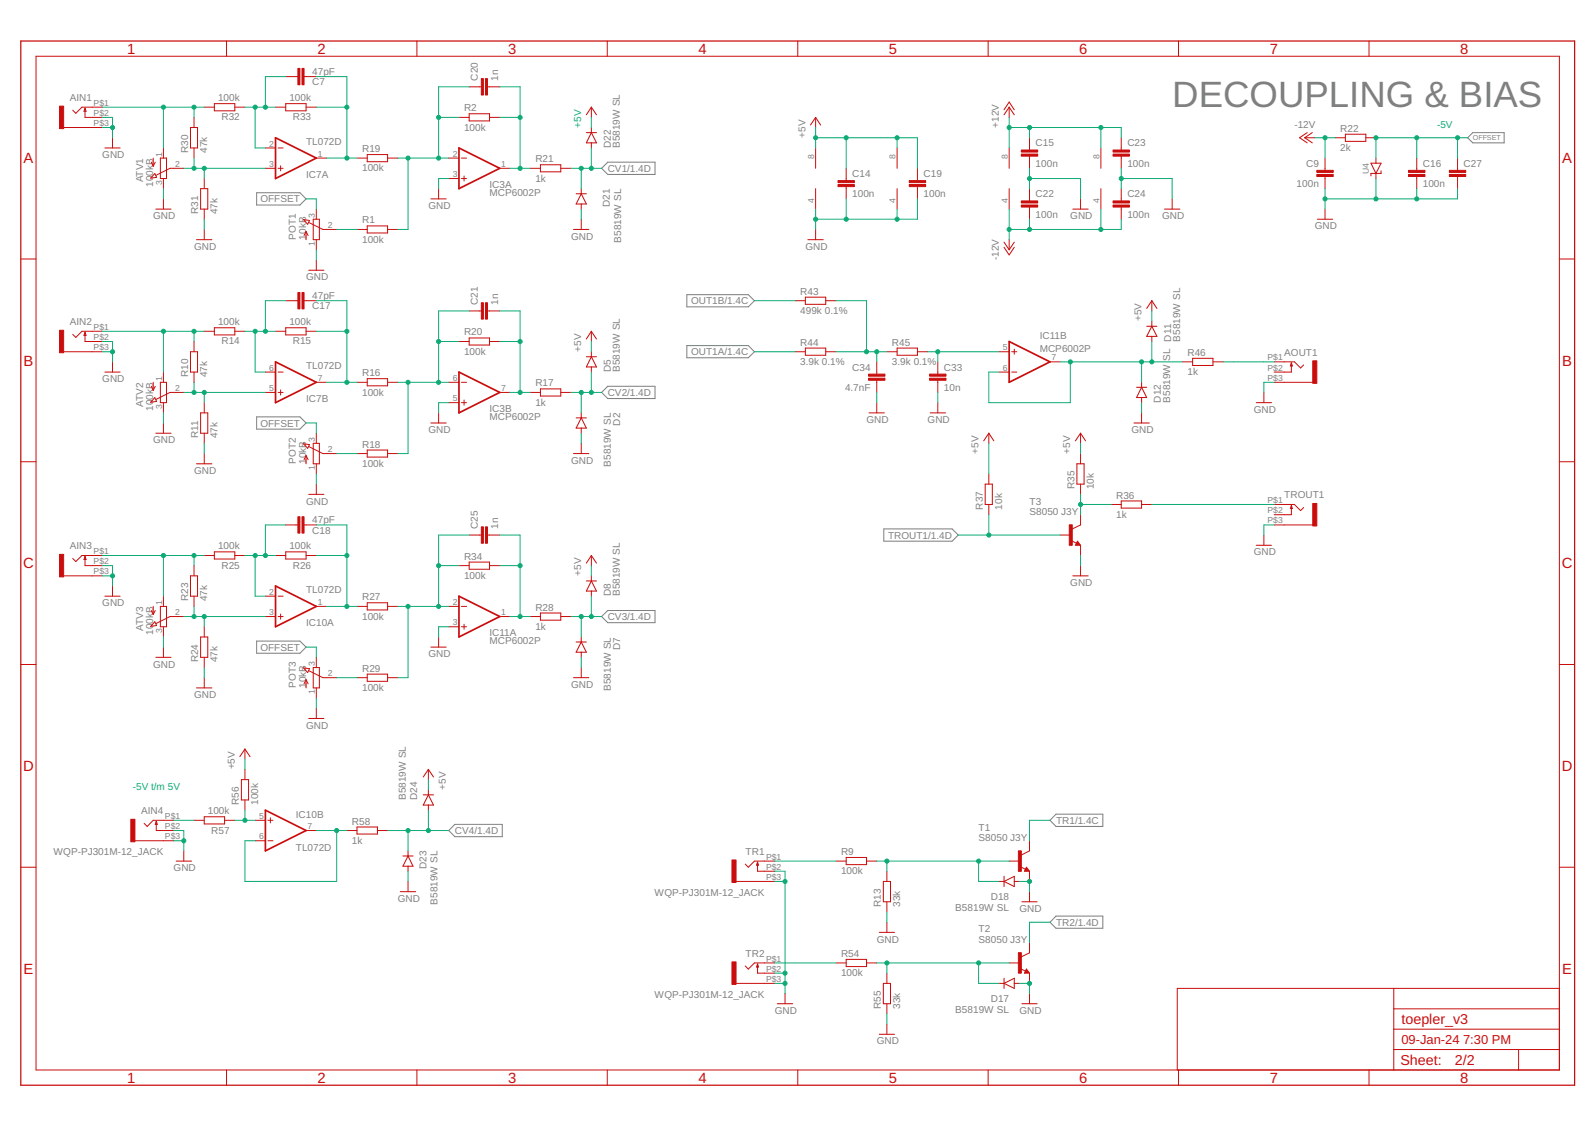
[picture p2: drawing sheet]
<svg xmlns="http://www.w3.org/2000/svg" width="297mm" height="210mm" viewBox="0 0 297 210" stroke-linecap="round" stroke-linejoin="round" font-family="sans-serif">
<g fill="none" stroke="#808080" stroke-width=".19">
<path d="M47.8 35.9h8.1l1.1 1.1-1.1 1.2h-8.1zM112 31.3l1.2-1.1h8.8v2.3h-8.8zM273.3 25.7l1-1h5.8v1.9h-5.8zM127.9 54.9h11.5l1.1 1.1-1.1 1.1h-11.5zM47.8 77.6h8.1l1.1 1.2-1.1 1.1h-8.1zM112 73.1l1.2-1.2h8.8v2.3h-8.8zM127.9 64.4h11.5l1.1 1.1-1.1 1.1h-11.5zM164.6 98.5h12.7l1.2 1.2-1.2 1.1h-12.7zM47.8 119.4h8.1l1.1 1.1-1.1 1.2h-8.1zM112 114.8l1.2-1.1h8.8v2.3h-8.8zM83.6 154.7l1.1-1.2h8.8v2.3h-8.8zM196.7 151.6h8.7v2.3h-8.7l-1.2-1.1z"/>
<path d="M196.7 170.6h8.7v2.3h-8.7l-1.2-1.1z"/>
</g>
<g fill="none" stroke="#c90d0c" stroke-width=".19">
<path d="M6.7 10.5h283.7v188.8h-283.7zM19 20h-3.7l-1.2 1.1-.6-.6M38 20h1.9M39.9 19.3h3.8v1.3h-3.8zM42.2 7.6v2.9M43.7 20h1.9M51.3 20h1.9M53.2 19.3h3.8v1.3h-3.8zM53.2 14.3h2.3M56.6 14.3h2.3M57 20h1.9M77.6 7.6v2.9"/>
<path d="M87.4 16.2h2.2M90.8 16.2h2.3M110.1 20l1 1.4M110.1 20l-.9 1.4M110.1 20v1.9M113.1 7.6v2.9M148.6 7.6v2.9M184 7.6v2.9M187.9 20v1.9M187.9 20l1 1.4M187.9 20l-.9 1.4M219.5 7.6v2.9"/>
<path d="M255 7.6v2.9M11.9 23.7h7.1M15.8 20.2v1.7h3.2M15.8 20.2l.2 .5h-.4zM19.5 27.6h2.9M21 25.7v1.9M28.2 30.2l.3 .8M28.5 29.4v1.6M28.8 32.3l.4 .7-1.2 .2zM28.9 30.2l-.4 .8M29 38.9h2.9M29.9 29.4h1.1v3.9h-1.1z"/>
<path d="M30.4 27.6v1.8M30.4 33.3v1.8M30.4 37v1.9M34.2 31.3h-2.5l-2.7 1.4M35.5 23.7h1.3v3.9h-1.3zM36.1 21.9v1.8M36.1 27.6v1.8M37.4 35.1h1.3v3.8h-1.3zM38 33.3v1.8M38 38.9v1.9M49.4 27.6h1.9M49.4 31.3h1.9"/>
<path d="M51.8 27.6h.9M51.8 31.3h.9M52.3 30.9v.9M58.9 29.4h1.9M58.9 38.9v1.9M66.5 29.4h1.9M68.4 28.8h3.8v1.3h-3.8zM72.2 29.4h1.9M80.2 37h2.9M81.7 35.1v1.9M83.6 29.4h1.9M83.6 33.3h1.9"/>
<path d="M85.5 21.9h1.9M85.9 29.4h1M85.9 33.3h1M86.4 32.8v.9M87.4 21.2h3.8v1.3h-3.8zM91.2 21.9h1.9M93.1 31.3h1.9M98.7 31.3h1.9M100.6 30.7h3.8v1.3h-3.8zM104.4 31.3h1.9M107.3 36.1h1.9M108.2 35.1v1"/>
<path d="M108.2 38v.9M108.2 36.1l1 1.9h-1.9zM109.2 24.7h1.9M110.1 23.7v1M110.1 26.6v1M110.1 24.7l1 1.9h-1.9zM151.9 21.9l.9 1.4M151.9 21.9l-1 1.4M151.9 21.9v1.8M151.9 27.6v3.7M151.9 35.1v3.8M157.6 31.3v2.3"/>
<path d="M157.6 34.8v2.2M167.1 27.6v3.7M167.1 35.1v3.8M170.9 31.3v2.3M170.9 34.8v2.2M187 20.4l.9-1.4 1 1.4M187.9 27.6v3.7M187.9 35.1v3.8M191.7 25.7v2.2M191.7 29.1v2.2M191.7 35.1v2.3M191.7 38.6v2.2"/>
<path d="M199.8 38.9h2.8M201.2 37v1.9M205 27.6v3.7M205 35.1v3.8M208.8 25.7v2.2M208.8 29.1v2.2M208.8 35.1v2.3M208.8 38.6v2.2M216.9 38.9h2.8M218.3 37v1.9M243 25.7h1.9M243 25.7l1.4 .9"/>
<path d="M243.4 24.7l-1.4 1 1.4 .9M244.4 24.7l-1.4 1M246.8 29.4v2.3M246.8 32.9v2.2M246.8 38.9v1.9M248.7 25.7h1.8M250.5 25h3.9v1.3h-3.9zM254.4 25.7h1.8M255.3 30.4h1.9l-1 1.9zM256.2 29.4v1M256.2 32.3v1M257.2 31.8v.5h-1.9v.5"/>
<path d="M263.8 29.4v2.3M263.8 32.9v2.2M271.4 29.4v2.3M271.4 32.9v2.2M3.9 48.2h2.8M36.6 44.6h2.9M38 42.7v1.9M53.2 56h2.3M56.5 40.9l1.1 .2-.3 .7zM56.6 56h2.3M57 43.1v1.5M57 43.1l-.4 .8"/>
<path d="M57 43.1l.4 .8M57.5 41.4l2.6 1.3h2.6M57.5 50.3h2.8M58.3 40.8h1.2v3.8h-1.2zM58.9 44.6v1.9M58.9 48.4v1.9M66.5 42.7h1.9M68.4 42.1h3.8v1.3h-3.8zM72.2 42.7h1.9M87.4 57.9h2.2M90.8 57.9h2.3M106.8 42.7h2.9"/>
<path d="M108.2 40.8v1.9M148.1 56h1.9M150 55.4h3.8v1.3h-3.8zM150.5 44.6h2.8M151.9 42.7v1.9M153.8 56h1.9M187 45.1l.9 1.4M187 46.1l.9 1.4 1-1.4M187.9 44.6v1.9M188.9 45.1l-1 1.4M214.5 56v1.9M214.5 59.8v1"/>
<path d="M214.5 56l1 1.4M214.5 56l-.9 1.4M245.3 40.8h2.9M290.4 48.2h2.8M11.9 65.5h7.1M15.8 61.9v1.7h3.2M15.8 61.9l.2 .6h-.4zM19 61.7h-3.7l-1.2 1.1-.6-.5M19.5 69.3h2.9M21 67.4v1.9M28.2 71.9l.3 .8M28.5 71.2v1.5"/>
<path d="M28.8 74.1l.4 .7-1.2 .1zM28.9 71.9l-.4 .8M29.9 71.2h1.1v3.8h-1.1zM30.4 69.3v1.9M30.4 75v1.9M30.4 78.8v1.9M34.2 73.1h-2.5l-2.7 1.3M35.5 65.5h1.3v3.8h-1.3zM36.1 63.6v1.9M36.1 69.3v1.9M37.4 76.9h1.3v3.8h-1.3zM38 75v1.9"/>
<path d="M38 61.7h1.9M39.9 61h3.8v1.4h-3.8zM43.7 61.7h1.9M49.4 69.3h1.9M49.4 73.1h1.9M51.3 61.7h1.9M51.8 69.3h.9M51.8 73.1h.9M52.3 72.6v1M53.2 61h3.8v1.4h-3.8zM57 61.7h1.9M58.9 71.2h1.9"/>
<path d="M66.5 71.2h1.9M68.4 70.5h3.8v1.4h-3.8zM72.2 71.2h1.9M80.2 78.8h2.9M81.7 76.9v1.9M83.6 71.2h1.9M83.6 75h1.9M85.5 63.6h1.9M85.9 71.2h1M85.9 75h1M86.4 74.5v1M87.4 62.9h3.8v1.4h-3.8z"/>
<path d="M91.2 63.6h1.9M93.1 73.1h1.9M98.7 73.1h1.9M100.6 72.4h3.8v1.4h-3.8zM104.4 73.1h1.9M107.3 77.8h1.9M108.2 76.9v.9M108.2 79.7v1M108.2 77.8l1 1.9h-1.9zM109.2 66.4h1.9M110.1 61.7v1.9M110.1 65.5v.9"/>
<path d="M110.1 68.3v1M110.1 61.7l1 1.4M110.1 61.7l-.9 1.4M110.1 66.4l1 1.9h-1.9zM148.1 65.5h1.9M150 64.8h3.8v1.4h-3.8zM153.8 65.5h1.9M161.8 76.9h2.9M163.3 67.4v2.3M163.3 70.8v2.3M163.3 75v1.9M165.2 65.5h1.9"/>
<path d="M167.1 64.8h3.8v1.4h-3.8zM170.9 65.5h1.9M173.2 76.9h2.9M174.6 67.4v2.3M174.6 70.8v2.3M174.6 75v1.9M186 65.5h1.9M186 69.3h1.9M188.4 65.5h1M188.4 69.3h1M188.9 65v1M195.5 67.4h1.9"/>
<path d="M211.2 78.8h2.8M211.7 72.1h1.9M212.6 72.1l1 1.9h-1.9zM212.6 71.2v.9M212.6 74v1M212.6 76.9v1.9M213.6 60.8h1.9M214.5 60.8l1 1.9h-1.9zM214.5 62.7v.9M220.2 67.4h1.9M222.1 66.7h3.8v1.4h-3.8zM225.9 67.4h1.9"/>
<path d="M234 75h2.8M235.4 73.1v1.9M237.3 71.2h7.2M237.3 67.4h3.8l1.1 1.1 .6-.5M240.5 67.6v1.7h-3.2M240.5 67.6l.2 .6h-.4zM3.9 86h2.8M29 80.7h2.9M36.6 86.4h2.9M38 80.7v1.9M38 84.5v1.9M53.2 97.8h2.3"/>
<path d="M56.5 82.7l1.1 .1-.3 .7zM56.6 97.8h2.3M57 84.9v1.5M57 84.9l-.4 .7M57 84.9l.4 .7M57.5 83.2l2.6 1.3h2.6M57.5 92.1h2.8M58.3 82.6h1.2v3.8h-1.2zM58.9 80.7v1.9M58.9 86.4v1.9M58.9 90.2v1.9M66.5 84.5h1.9"/>
<path d="M68.4 83.8h3.8v1.3h-3.8zM72.2 84.5h1.9M87.4 99.7h2.2M90.8 99.7h2.3M106.8 84.5h2.9M108.2 82.6v1.9M183.5 90.2h1.3v3.8h-1.3zM184.1 80.7v1.9M184.1 88.3v1.9M184.1 94v1.9M184.1 80.7l1 1.4M184.1 80.7l-.9 1.4"/>
<path d="M197.4 99.7h1.9M200.6 86.4h1.3v3.8h-1.3zM201.2 80.7v1.9M201.2 84.5v1.9M201.2 90.2v1.9M201.2 95.9v1.9l-1.5 .7M201.2 80.7l1 1.4M201.2 80.7l-.9 1.4M206.9 94h1.9M208.8 93.3h3.8v1.3h-3.8zM212.6 94h1.9M235.4 99.7v1.9"/>
<path d="M237.3 97.8h7.2M237.3 94h3.8l1.1 1.1 .6-.6M240.5 94.1v1.8h-3.2M240.5 94.1l.2 .6h-.4zM290.4 86h2.8M11.9 107.3h7.1M15.8 103.6v1.7h3.2M15.8 103.6l.2 .6h-.4zM19 103.5h-3.7l-1.2 1.1-.6-.6M19.5 111h2.9M21 109.1v1.9M28.2 113.7l.3 .7"/>
<path d="M28.5 112.9v1.5M28.8 115.8l.4 .7-1.2 .2zM28.9 113.7l-.4 .7M29.9 112.9h1.1v3.8h-1.1zM30.4 111v1.9M30.4 116.7v1.9M34.2 114.8h-2.5l-2.7 1.3M35.5 107.3h1.3v3.7h-1.3zM36.1 105.3v2M36.1 111v1.9M37.4 118.6h1.3v3.8h-1.3zM38 116.7v1.9"/>
<path d="M38 103.5h1.9M39.9 102.8h3.8v1.3h-3.8zM43.7 103.5h1.9M49.4 111h1.9M49.4 114.8h1.9M51.3 103.5h1.9M51.8 111h.9M51.8 114.8h.9M52.3 114.4v.9M53.2 102.8h3.8v1.3h-3.8zM57 103.5h1.9M58.9 112.9h1.9"/>
<path d="M66.5 112.9h1.9M68.4 112.3h3.8v1.3h-3.8zM72.2 112.9h1.9M81.7 118.6v1.9M83.6 112.9h1.9M83.6 116.7h1.9M85.5 105.3h1.9M85.9 112.9h1M85.9 116.7h1M86.4 116.3v.9M87.4 104.7h3.8v1.3h-3.8zM91.2 105.3h1.9"/>
<path d="M93.1 114.8h1.9M98.7 114.8h1.9M100.6 114.2h3.8v1.3h-3.8zM104.4 114.8h1.9M107.3 119.6h1.9M108.2 118.6v1M108.2 119.6l1 1.9h-1.9zM109.2 108.2h1.9M110.1 103.5v1.8M110.1 107.3v.9M110.1 110.1v.9M110.1 103.5l1 1.4"/>
<path d="M110.1 103.5l-.9 1.4M110.1 108.2l1 1.9h-1.9zM199.6 100.7l.9 .5M199.8 107.3h2.8M200.7 100.8l.5 .8h-.9zM200.7 101.2v.2h-.2l.2-.4 .3 .5h-.5M201.2 101.6v1.9M201.2 105.3v2M234 101.6h2.8M3.9 123.8h2.8M29 122.4h2.9M30.4 120.5v1.9"/>
<path d="M36.6 128.1h2.9M38 122.4v1.9M38 126.2v1.9M45.6 139.5l1 1.4M45.6 139.5l-.9 1.4M45.6 139.5v1.9M56.5 124.4l1.1 .1-.3 .8zM57 126.6v1.5M57 126.6l-.4 .8M57 126.6l.4 .8M57.5 124.9l2.6 1.3h2.6M57.5 133.8h2.8"/>
<path d="M58.3 124.3h1.2v3.8h-1.2zM58.9 122.4v1.9M58.9 128.1v1.9M58.9 131.9v1.9M66.5 126.2h1.9M68.4 125.6h3.8v1.3h-3.8zM72.2 126.2h1.9M80.2 120.5h2.9M106.8 126.2h2.9M108.2 121.5v.9M108.2 124.3v1.9M290.4 123.8h2.8"/>
<path d="M25.1 156.6h7.2M29.1 153v1.7h3.2M29.1 153l.2 .5h-.4zM32.3 152.8h-3.8l-1.1 1.1-.6-.5M34.2 158.5v1.9M36.1 152.8h1.9M38 152.1h3.8v1.4h-3.8zM41.8 152.8h1.9M45 145.2h1.3v3.8h-1.3zM45.6 143.3v1.9M45.6 149v1.9M47.5 152.8h1.9"/>
<path d="M47.5 156.6h1.9M49.9 152.8h.9M49.9 156.6h.9M50.4 152.3v1M57 154.7h1.9M64.6 154.7h1.9M66.5 154h3.8v1.3h-3.8zM70.3 154.7h1.9M75 159.4h1.9M76 158.5v.9M76 159.4l.9 1.9h-1.9zM78.8 148h1.9"/>
<path d="M79.8 143.3l-1 1.4M79.8 143.3l.9 1.4M79.8 143.3v1.9M79.8 147.1v.9M79.8 149.9v1M79.8 148l.9 1.9h-1.9zM157.6 159.7h3.8v1.3h-3.8zM191.7 156.6v1.9l-1.5 .7M3.9 161.5h2.8M32.8 160.4h2.9M74.5 166.1h2.9M76 161.3v1"/>
<path d="M76 164.2v1.9M137.1 164.2h7.2M141.1 160.6v1.7h3.2M141.1 179.5v1.8h3.2M141.1 160.6l.2 .5h-.4zM141.1 179.5l.2 .6h-.4zM144.3 160.4h-3.8l-1.1 1.1-.6-.5M144.3 179.3h-3.8l-1.1 1.2-.6-.6M155.7 160.4h1.9M155.7 179.3h1.9M157.6 178.7h3.8v1.3h-3.8zM161.4 160.4h1.9"/>
<path d="M161.4 179.3h1.9M163.7 173.7h2.9M164.5 164.2h1.3v3.8h-1.3zM165.2 162.3v1.9M165.2 168v1.9M165.2 171.8v1.9M186 164.2h1M187 163.2v1.9M187 164.2l1.9-1v1.9zM187.9 160.4h1.9M187.9 179.3h1.9M188.9 164.2h.9"/>
<path d="M190.1 161.4l.9 .5M190.3 168h2.8M191.2 161.5l.5 .8h-.9zM191.2 161.9l.1 .2h-.3l.2-.4 .3 .5h-.5M191.7 162.3v1.9M191.7 166.1v1.9M191.7 175.6v1.9l-1.5 .7M290.4 161.5h2.8M42.2 199.3v2.8M77.6 199.3v2.8M113.1 199.3v2.8M137.1 183.2h7.2"/>
<path d="M144.8 186.9h2.8M146.2 185v1.9M148.6 199.3v2.8M163.7 192.6h2.9M164.5 183.2h1.3v3.7h-1.3zM165.2 181.3v1.9M165.2 186.9v1.9M165.2 190.7v1.9M184 199.3v2.8M186 183.2h1M187 183.2l1.9-1v1.9zM187 182.2v1.9"/>
<path d="M188.9 183.2h.9M190.1 180.4l.9 .5M190.3 186.9h2.8M191.2 180.5l.5 .8h-.9zM191.2 180.9l.1 .2h-.3l.2-.4 .3 .4h-.5M191.7 181.3v1.9M191.7 185v1.9M219.5 199.3v2.8M255 199.3v2.8M259.6 195.5h30.8M259.6 184.1v15.2M259.6 191.7h30.8"/>
<path d="M259.6 187.9h30.8M282.8 195.5v3.8M290.4 184.1h-71.2v15.2"/>
</g>
<path d="M3.9 7.6h289.3v194.5h-289.3z" fill="none" stroke="#c90d0c" stroke-width=".23"/>
<g fill="#c90d0c" stroke="#c90d0c" stroke-width=".19">
<path d="M245.2 32.5h3.1v.4h-3.1z"/>
<path d="M245.2 31.7h3.1v.4h-3.1z"/>
<path d="M262.3 32.5h3.1v.4h-3.1z"/>
<path d="M262.3 31.7h3.1v.4h-3.1z"/>
<path d="M190.2 28.7h3.1v.4h-3.1z"/>
<path d="M190.2 27.9h3.1v.4h-3.1z"/>
<path d="M190.2 38.2h3.1v.4h-3.1z"/>
<path d="M190.2 37.4h3.1v.4h-3.1z"/>
<path d="M207.3 28.7h3v.4h-3z"/>
<path d="M207.3 27.9h3v.4h-3z"/>
<path d="M207.3 38.2h3v.4h-3z"/>
<path d="M207.3 37.4h3v.4h-3z"/>
<path d="M11.1 19.8h.8v4.2h-.8z"/>
<path d="M55.5 12.7h.4v3.1h-.4z"/>
<path d="M56.2 12.7h.4v3.1h-.4z"/>
<path d="M156.1 34.4h3v.4h-3z"/>
<path d="M156.1 33.6h3v.4h-3z"/>
<path d="M11.1 61.5h.8v4.2h-.8z"/>
<path d="M55.5 54.5h.4v3h-.4z"/>
<path d="M56.2 54.5h.4v3h-.4z"/>
<path d="M11.1 103.3h.8v4.1h-.8z"/>
<path d="M55.5 96.2h.4v3.1h-.4z"/>
<path d="M56.2 96.2h.4v3.1h-.4z"/>
<path d="M169.3 34.4h3.1v.4h-3.1z"/>
<path d="M169.3 33.6h3.1v.4h-3.1z"/>
<path d="M90.4 14.6h.4v3.1h-.4z"/>
<path d="M89.6 14.6h.4v3.1h-.4z"/>
<path d="M90.4 56.4h.4v3h-.4z"/>
<path d="M89.6 56.4h.4v3h-.4z"/>
<path d="M90.4 98.1h.4v3.1h-.4z"/>
<path d="M89.6 98.1h.4v3.1h-.4z"/>
<path d="M173.1 70.4h3.1v.4h-3.1z"/>
<path d="M173.1 69.7h3.1v.4h-3.1z"/>
<path d="M161.8 70.4h3v.4h-3z"/>
<path d="M161.8 69.7h3v.4h-3z"/>
<path d="M244.5 67.2h.7v4.2h-.7z"/>
<path d="M244.5 93.8h.7v4.2h-.7z"/>
<path d="M136.3 160.2h.8v4.2h-.8z"/>
<path d="M136.3 179.2h.8v4.1h-.8z"/>
<path d="M189.7 158.5h.5v3.8h-.5z"/>
<path d="M189.7 177.4h.5v3.9h-.5z"/>
<path d="M24.4 152.6h.7v4.2h-.7z"/>
<path d="M199.1 97.7h.6v3.9h-.6z"/>
<path d="M269.9 32.5h3.1v.4h-3.1z"/>
<path d="M269.9 31.7h3.1v.4h-3.1z"/>
</g>
<path d="M51.3 25.7l7.6 3.7-7.6 3.9zM85.5 27.6l7.6 3.7-7.6 3.8zM51.3 67.4l7.6 3.8-7.6 3.8zM85.5 69.3l7.6 3.8-7.6 3.8zM187.9 63.6l7.6 3.8-7.6 3.8zM51.3 109.1l7.6 3.8-7.6 3.8zM85.5 111l7.6 3.8-7.6 3.8zM49.4 150.9l7.6 3.8-7.6 3.8z" fill="none" stroke="#c90d0c" stroke-width=".32"/>
<g fill="none" stroke="#0dab76" stroke-width=".19">
<path d="M19 20h19M30.4 20v7.6M36.1 20v1.9M45.6 20h5.7M47.5 20v7.6h1.9M53.2 14.3h-3.8v5.7M58.9 20h5.7M58.9 14.3h5.7v15.1M87.4 16.2h-5.7v13.2M93.1 16.2h3.8v15.1M19 23.7h2M19 21.9h2v3.8"/>
<path d="M30.4 35.1v1.9M34.2 31.3h15.2M36.1 29.4v1.9M38 31.3v2M57 37h1.9v1.9M60.8 29.4h5.7M74.1 29.4h9.5M76 29.4v13.3h-1.9M81.7 21.9h3.8M83.6 33.3h-1.9v1.8M93.1 21.9h3.8M95 31.3h3.7"/>
<path d="M106.3 31.3h5.7M108.2 31.3v3.8M108.2 38.9v1.9M110.1 21.9v1.8M110.1 27.6v3.7M151.9 23.7v3.9M151.9 38.9v3.8M151.9 25.7h19v5.6M157.6 25.7v5.6M157.6 37v3.8M167.1 25.7v1.9M167.1 38.9v1.9"/>
<path d="M170.9 37v3.8h-19M187.9 23.7h20.9v2M187.9 21.9v5.7M187.9 38.9v5.7M191.7 23.7v2M191.7 31.3v3.8M191.7 33.3h9.5v3.7M205 23.7v3.9M205 38.9v3.8M208.8 33.3h9.5v3.7M208.8 31.3v3.8M244.9 25.7h3.8"/>
<path d="M246.8 25.7v3.7M246.8 35.1v3.8M256.2 33.3v3.7M263.8 25.7v3.7M263.8 35.1v1.9M271.4 35.1v1.9h-24.6M271.4 25.7v3.7M273.3 25.7h-17.1v3.7M38 40.8v1.9M53.2 56h-3.8v5.7M58.9 46.5v1.9M58.9 56h5.7v15.2"/>
<path d="M62.7 42.7h3.8M87.4 57.9h-5.7v13.3M93.1 57.9h3.8v15.2M140.5 56h7.6M155.7 56h5.7v9.5M191.7 40.8v1.9M208.8 40.8v1.9h-20.9M214.5 57.9v1.9M19 63.6h2v3.8M19 65.5h2M19 61.7h19M30.4 61.7v7.6"/>
<path d="M30.4 76.9v1.9M34.2 73.1h15.2M36.1 61.7v1.9M36.1 71.2v1.9M38 73.1v1.9M45.6 61.7h5.7M47.5 61.7v7.6h1.9M57 78.8h1.9v1.9M58.9 61.7h5.7M60.8 71.2h5.7M74.1 71.2h9.5M76 71.2v13.3h-1.9"/>
<path d="M81.7 63.6h3.8M83.6 75h-1.9v1.9M93.1 63.6h3.8M95 73.1h3.7M106.3 73.1h5.7M108.2 73.1v3.8M110.1 63.6v1.9M110.1 69.3v3.8M140.5 65.5h7.6M155.7 65.5h9.5M163.3 65.5v1.9M163.3 73.1v1.9"/>
<path d="M172.8 65.5h13.2M174.6 65.5v1.9M174.6 73.1v1.9M197.4 67.4h22.8M199.3 67.4v7.6h-15.2v-5.7h1.9M212.6 67.4v3.8M212.6 75v1.9M214.5 63.6v3.8M227.8 67.4h9.5M237.3 71.2h-1.9v1.9M38 82.6v1.9M53.2 97.8h-3.8v5.7"/>
<path d="M58.9 88.3v1.9M58.9 97.8h5.7v15.1M62.7 84.5h3.8M87.4 99.7h-5.7v13.2M93.1 99.7h3.8v15.1M108.2 80.7v1.9M178.5 99.7h18.9M184.1 82.6v5.7M184.1 95.9v3.8M201.2 82.6v1.9M201.2 92.1v3.8M201.2 94h5.7"/>
<path d="M214.5 94h22.8M237.3 97.8h-1.9v1.9M19 105.3h2v3.8M19 107.3h2M19 103.5h19M30.4 103.5v7.5M30.4 118.6v1.9M34.2 114.8h15.2M36.1 103.5v1.8M36.1 112.9v1.9M38 114.8v1.9M45.6 103.5h5.7"/>
<path d="M47.5 103.5v7.5h1.9M58.9 103.5h5.7M60.8 112.9h5.7M74.1 112.9h9.5M76 112.9v13.3h-1.9M81.7 105.3h3.8M83.6 116.7h-1.9v1.9M93.1 105.3h3.8M95 114.8h3.7M106.3 114.8h5.7M108.2 114.8v3.8M110.1 105.3v2"/>
<path d="M110.1 111v3.8M201.2 103.5v1.8M38 124.3v1.9M57 120.5h1.9v1.9M58.9 130v1.9M62.7 126.2h3.8M108.2 122.4v1.9M32.3 154.7h1.9v3.8M32.3 156.6h1.9M32.3 152.8h3.8M43.7 152.8h3.8M45.6 141.4v1.9"/>
<path d="M45.6 150.9v1.9M58.9 154.7h5.7M62.7 154.7v9.5h-17.1v-7.6h1.9M72.2 154.7h11.4M76 154.7v3.8M79.8 145.2v1.9M79.8 150.9v3.8M195.5 152.8h-3.8v3.8M76 162.3v1.9M144.3 162.3h1.9v22.7M144.3 164.2h1.9M144.3 160.4h11.4"/>
<path d="M144.3 179.3h11.4M163.3 160.4h24.6M163.3 179.3h24.6M165.2 160.4v1.9M165.2 169.9v1.9M165.2 179.3v2M182.2 160.4v3.8h3.8M182.2 179.3v3.9h3.8M189.8 164.2h1.9v1.9M195.5 171.8h-3.8v3.8M144.3 181.3h1.9M144.3 183.2h1.9"/>
<path d="M165.2 188.8v1.9M189.8 183.2h1.9v1.8"/>
</g>
<g fill="#0dab76" stroke="#0dab76" stroke-width=".19">
<circle cx="256.2" cy="37" r=".38"/>
<circle cx="246.8" cy="37" r=".38"/>
<circle cx="263.8" cy="37" r=".38"/>
<circle cx="191.7" cy="33.3" r=".38"/>
<circle cx="208.8" cy="33.3" r=".38"/>
<circle cx="21" cy="23.7" r=".38"/>
<circle cx="151.9" cy="40.8" r=".38"/>
<circle cx="157.6" cy="40.8" r=".38"/>
<circle cx="167.1" cy="40.8" r=".38"/>
<circle cx="21" cy="65.5" r=".38"/>
<circle cx="21" cy="107.3" r=".38"/>
<circle cx="146.2" cy="164.2" r=".38"/>
<circle cx="146.2" cy="181.3" r=".38"/>
<circle cx="146.2" cy="183.2" r=".38"/>
<circle cx="191.7" cy="164.2" r=".38"/>
<circle cx="191.7" cy="183.2" r=".38"/>
<circle cx="34.2" cy="156.6" r=".38"/>
<circle cx="151.9" cy="25.7" r=".38"/>
<circle cx="157.6" cy="25.7" r=".38"/>
<circle cx="167.1" cy="25.7" r=".38"/>
<circle cx="246.8" cy="25.7" r=".38"/>
<circle cx="187.9" cy="42.7" r=".38"/>
<circle cx="191.7" cy="42.7" r=".38"/>
<circle cx="205" cy="42.7" r=".38"/>
<circle cx="263.8" cy="25.7" r=".38"/>
<circle cx="256.2" cy="25.7" r=".38"/>
<circle cx="271.4" cy="25.7" r=".38"/>
<circle cx="187.9" cy="23.7" r=".38"/>
<circle cx="191.7" cy="23.7" r=".38"/>
<circle cx="205" cy="23.7" r=".38"/>
<circle cx="30.4" cy="20" r=".38"/>
<circle cx="36.1" cy="20" r=".38"/>
<circle cx="38" cy="31.3" r=".38"/>
<circle cx="36.1" cy="31.3" r=".38"/>
<circle cx="47.5" cy="20" r=".38"/>
<circle cx="49.4" cy="20" r=".38"/>
<circle cx="64.6" cy="29.4" r=".38"/>
<circle cx="64.6" cy="20" r=".38"/>
<circle cx="81.7" cy="29.4" r=".38"/>
<circle cx="76" cy="29.4" r=".38"/>
<circle cx="81.7" cy="21.9" r=".38"/>
<circle cx="108.2" cy="31.3" r=".38"/>
<circle cx="110.1" cy="31.3" r=".38"/>
<circle cx="96.9" cy="31.3" r=".38"/>
<circle cx="96.9" cy="21.9" r=".38"/>
<circle cx="30.4" cy="61.7" r=".38"/>
<circle cx="36.1" cy="61.7" r=".38"/>
<circle cx="38" cy="73.1" r=".38"/>
<circle cx="36.1" cy="73.1" r=".38"/>
<circle cx="47.5" cy="61.7" r=".38"/>
<circle cx="49.4" cy="61.7" r=".38"/>
<circle cx="64.6" cy="71.2" r=".38"/>
<circle cx="64.6" cy="61.7" r=".38"/>
<circle cx="81.7" cy="71.2" r=".38"/>
<circle cx="76" cy="71.2" r=".38"/>
<circle cx="81.7" cy="63.6" r=".38"/>
<circle cx="96.9" cy="73.1" r=".38"/>
<circle cx="96.9" cy="63.6" r=".38"/>
<circle cx="30.4" cy="103.5" r=".38"/>
<circle cx="36.1" cy="103.5" r=".38"/>
<circle cx="38" cy="114.8" r=".38"/>
<circle cx="36.1" cy="114.8" r=".38"/>
<circle cx="47.5" cy="103.5" r=".38"/>
<circle cx="49.4" cy="103.5" r=".38"/>
<circle cx="64.6" cy="112.9" r=".38"/>
<circle cx="64.6" cy="103.5" r=".38"/>
<circle cx="81.7" cy="112.9" r=".38"/>
<circle cx="76" cy="112.9" r=".38"/>
<circle cx="81.7" cy="105.3" r=".38"/>
<circle cx="96.9" cy="114.8" r=".38"/>
<circle cx="96.9" cy="105.3" r=".38"/>
<circle cx="108.2" cy="114.8" r=".38"/>
<circle cx="110.1" cy="114.8" r=".38"/>
<circle cx="108.2" cy="73.1" r=".38"/>
<circle cx="110.1" cy="73.1" r=".38"/>
<circle cx="161.4" cy="65.5" r=".38"/>
<circle cx="163.3" cy="65.5" r=".38"/>
<circle cx="174.6" cy="65.5" r=".38"/>
<circle cx="199.3" cy="67.4" r=".38"/>
<circle cx="214.5" cy="67.4" r=".38"/>
<circle cx="212.6" cy="67.4" r=".38"/>
<circle cx="165.2" cy="160.4" r=".38"/>
<circle cx="182.2" cy="160.4" r=".38"/>
<circle cx="165.2" cy="179.3" r=".38"/>
<circle cx="182.2" cy="179.3" r=".38"/>
<circle cx="45.6" cy="152.8" r=".38"/>
<circle cx="62.7" cy="154.7" r=".38"/>
<circle cx="76" cy="154.7" r=".38"/>
<circle cx="79.8" cy="154.7" r=".38"/>
<circle cx="201.2" cy="94" r=".38"/>
<circle cx="184.1" cy="99.7" r=".38"/>
</g>
<text font-size="6.8" fill="#808080" x="218.3" y="20">DECOUPLING &amp; BIAS</text>
<g font-size="2.8" fill="#c90d0c">
<text x="23.7" y="10">1</text>
<text x="59.1" y="10">2</text>
<text x="94.6" y="10">3</text>
<text x="130.1" y="10">4</text>
<text x="165.5" y="10">5</text>
<text x="201" y="10">6</text>
<text x="236.5" y="10">7</text>
<text x="271.9" y="10">8</text>
<text x="4.4" y="30.3">A</text>
<text x="290.9" y="30.3">A</text>
<text x="4.4" y="68.1">B</text>
<text x="290.9" y="68.1">B</text>
<text x="4.3" y="105.8">C</text>
<text x="290.8" y="105.8">C</text>
<text x="4.3" y="143.6">D</text>
<text x="290.8" y="143.6">D</text>
<text x="4.4" y="181.4">E</text>
<text x="290.9" y="181.4">E</text>
<text x="23.7" y="201.7">1</text>
<text x="59.1" y="201.7">2</text>
<text x="94.6" y="201.7">3</text>
<text x="130.1" y="201.7">4</text>
<text x="165.5" y="201.7">5</text>
<text x="201" y="201.7">6</text>
<text x="236.5" y="201.7">7</text>
<text x="271.9" y="201.7">8</text>
</g>
<g font-size="2.7" fill="#c90d0c">
<text x="261" y="190.7">toepler_v3</text>
<text x="260.8" y="198.4">Sheet:</text>
<text x="271" y="198.3">2/2</text>
</g>
<g font-size="2.4" fill="#c90d0c">
<text x="261" y="194.5">09-Jan-24</text>
<text x="272.5" y="194.5">7:30 PM</text>
</g>
<g font-size="1.9" fill="#808080">
<text x="58.1" y="14">47pF</text>
<text x="58.1" y="15.9">C7</text>
<text x="89" y="15" transform="rotate(-90 89 15)">C20</text>
<text x="92.8" y="15" transform="rotate(-90 92.8 15)">1n</text>
<text x="13" y="18.8">AIN1</text>
<text x="40.6" y="18.8">100k</text>
<text x="41.2" y="22.4">R32</text>
<text x="53.9" y="18.8">100k</text>
<text x="54.5" y="22.4">R33</text>
<text x="86.4" y="20.7">R2</text>
<text x="186" y="23.8" transform="rotate(-90 186 23.8)">+12V</text>
<text x="241.1" y="23.8">-12V</text>
<text x="19.1" y="29.5">GND</text>
<text x="35" y="28.5" transform="rotate(-90 35 28.5)">R30</text>
<text x="38.6" y="28.5" transform="rotate(-90 38.6 28.5)">47k</text>
<text x="57" y="27">TL072D</text>
<text x="67.4" y="28.3">R19</text>
<text x="86.4" y="24.3">100k</text>
<text x="113.7" y="27.6" transform="rotate(-90 113.7 27.6)">D22</text>
<text x="115.4" y="27.6" transform="rotate(-90 115.4 27.6)">B5819W SL</text>
<text x="150" y="25.7" transform="rotate(-90 150 25.7)">+5V</text>
<text x="192.9" y="27.3">C15</text>
<text x="209.9" y="27.3">C23</text>
<text x="249.6" y="28.1">2k</text>
<text x="249.6" y="24.5">R22</text>
<text x="26.6" y="34" transform="rotate(-90 26.6 34)">ATV1</text>
<text x="28.5" y="34.8" transform="rotate(-90 28.5 34.8)">100kB</text>
<text x="57" y="33.2">IC7A</text>
<text x="67.4" y="31.9">100k</text>
<text x="91.2" y="35.1">IC3A</text>
<text x="99.7" y="33.8">1k</text>
<text x="99.7" y="30.2">R21</text>
<text x="113.2" y="32">CV1/1.4D</text>
<text x="158.7" y="33">C14</text>
<text x="172" y="33">C19</text>
<text x="192.9" y="31.1">100n</text>
<text x="209.9" y="31.1">100n</text>
<text x="241.5" y="34.9">100n</text>
<text x="243.2" y="31.1">C9</text>
<text x="265" y="34.9">100n</text>
<text x="265" y="31.1">C16</text>
<text x="272.6" y="31.1">C27</text>
<text x="28.5" y="40.8">GND</text>
<text x="36.9" y="39.9" transform="rotate(-90 36.9 39.9)">R31</text>
<text x="40.5" y="39.9" transform="rotate(-90 40.5 39.9)">47k</text>
<text x="48.5" y="37.7">OFFSET</text>
<text x="67.4" y="41.6">R1</text>
<text x="79.8" y="38.9">GND</text>
<text x="91.2" y="36.5">MCP6002P</text>
<text x="113.6" y="38.6" transform="rotate(-90 113.6 38.6)">D21</text>
<text x="158.7" y="36.8">100n</text>
<text x="172" y="36.8">100n</text>
<text x="192.9" y="40.6">100n</text>
<text x="192.9" y="36.8">C22</text>
<text x="199.3" y="40.8">GND</text>
<text x="209.9" y="40.6">100n</text>
<text x="209.9" y="36.8">C24</text>
<text x="216.4" y="40.8">GND</text>
<text x="36.1" y="46.5">GND</text>
<text x="55.1" y="44.6" transform="rotate(-90 55.1 44.6)">POT1</text>
<text x="57" y="44.6" transform="rotate(-90 57 44.6)">10kB</text>
<text x="67.4" y="45.2">100k</text>
<text x="106.3" y="44.6">GND</text>
<text x="115.7" y="45.2" transform="rotate(-90 115.7 45.2)">B5819W SL</text>
<text x="150" y="46.5">GND</text>
<text x="244.9" y="42.7">GND</text>
<text x="57" y="52.2">GND</text>
<text x="186" y="48.4" transform="rotate(-90 186 48.4)">-12V</text>
<text x="58.1" y="55.7">47pF</text>
<text x="58.1" y="57.6">C17</text>
<text x="89" y="56.8" transform="rotate(-90 89 56.8)">C21</text>
<text x="92.8" y="56.8" transform="rotate(-90 92.8 56.8)">1n</text>
<text x="128.7" y="56.7">OUT1B/1.4C</text>
<text x="149" y="58.5">499k 0.1%</text>
<text x="149" y="54.9">R43</text>
<text x="212.6" y="59.8" transform="rotate(-90 212.6 59.8)">+5V</text>
<text x="13" y="60.6">AIN2</text>
<text x="40.6" y="60.6">100k</text>
<text x="41.2" y="64.2">R14</text>
<text x="53.9" y="60.6">100k</text>
<text x="54.5" y="64.2">R15</text>
<text x="86.4" y="62.5">R20</text>
<text x="108.2" y="65.5" transform="rotate(-90 108.2 65.5)">+5V</text>
<text x="149" y="64.4">R44</text>
<text x="166.1" y="64.4">R45</text>
<text x="193.6" y="65.5">MCP6002P</text>
<text x="193.6" y="63.1">IC11B</text>
<text x="218.1" y="63.6" transform="rotate(-90 218.1 63.6)">D11</text>
<text x="219.8" y="63.6" transform="rotate(-90 219.8 63.6)">B5819W SL</text>
<text x="19.1" y="71.2">GND</text>
<text x="35" y="70.2" transform="rotate(-90 35 70.2)">R10</text>
<text x="38.6" y="70.2" transform="rotate(-90 38.6 70.2)">47k</text>
<text x="57" y="68.7">TL072D</text>
<text x="67.4" y="70.1">R16</text>
<text x="86.4" y="66.1">100k</text>
<text x="99.7" y="72">R17</text>
<text x="113.7" y="69.3" transform="rotate(-90 113.7 69.3)">D5</text>
<text x="115.4" y="69.3" transform="rotate(-90 115.4 69.3)">B5819W SL</text>
<text x="128.7" y="66.2">OUT1A/1.4C</text>
<text x="149" y="68">3.9k 0.1%</text>
<text x="158.7" y="69">C34</text>
<text x="166.1" y="68">3.9k 0.1%</text>
<text x="175.8" y="69">C33</text>
<text x="217.9" y="67.2" transform="rotate(-90 217.9 67.2)">SL</text>
<text x="221.1" y="69.9">1k</text>
<text x="221.1" y="66.3">R46</text>
<text x="239.2" y="66.3">AOUT1</text>
<text x="26.6" y="75.7" transform="rotate(-90 26.6 75.7)">ATV2</text>
<text x="28.5" y="76.5" transform="rotate(-90 28.5 76.5)">100kB</text>
<text x="57" y="74.9">IC7B</text>
<text x="67.4" y="73.7">100k</text>
<text x="91.2" y="76.8">IC3B</text>
<text x="99.7" y="75.6">1k</text>
<text x="113.2" y="73.8">CV2/1.4D</text>
<text x="157.4" y="72.8">4.7nF</text>
<text x="175.8" y="72.8">10n</text>
<text x="216.2" y="75" transform="rotate(-90 216.2 75)">D12</text>
<text x="217.9" y="75" transform="rotate(-90 217.9 75)">B5819W</text>
<text x="233.5" y="76.9">GND</text>
<text x="28.5" y="82.6">GND</text>
<text x="36.9" y="81.6" transform="rotate(-90 36.9 81.6)">R11</text>
<text x="40.5" y="81.6" transform="rotate(-90 40.5 81.6)">47k</text>
<text x="48.5" y="79.4">OFFSET</text>
<text x="67.4" y="83.4">R18</text>
<text x="79.8" y="80.7">GND</text>
<text x="91.2" y="78.2">MCP6002P</text>
<text x="115.5" y="79.3" transform="rotate(-90 115.5 79.3)">D2</text>
<text x="161.4" y="78.8">GND</text>
<text x="172.8" y="78.8">GND</text>
<text x="210.7" y="80.7">GND</text>
<text x="36.1" y="88.3">GND</text>
<text x="55.1" y="86.4" transform="rotate(-90 55.1 86.4)">POT2</text>
<text x="57" y="86.4" transform="rotate(-90 57 86.4)">10kB</text>
<text x="67.4" y="86.9">100k</text>
<text x="106.3" y="86.4">GND</text>
<text x="113.8" y="86.9" transform="rotate(-90 113.8 86.9)">B5819W SL</text>
<text x="182.2" y="84.5" transform="rotate(-90 182.2 84.5)">+5V</text>
<text x="199.3" y="84.5" transform="rotate(-90 199.3 84.5)">+5V</text>
<text x="57" y="94">GND</text>
<text x="183" y="94.9" transform="rotate(-90 183 94.9)">R37</text>
<text x="186.6" y="94.9" transform="rotate(-90 186.6 94.9)">10k</text>
<text x="191.7" y="95.9">S8050 J3Y</text>
<text x="191.7" y="94">T3</text>
<text x="200.1" y="91.1" transform="rotate(-90 200.1 91.1)">R35</text>
<text x="203.7" y="91.1" transform="rotate(-90 203.7 91.1)">10k</text>
<text x="207.9" y="92.8">R36</text>
<text x="239.2" y="92.8">TROUT1</text>
<text x="58.1" y="97.5">47pF</text>
<text x="58.1" y="99.4">C18</text>
<text x="89" y="98.5" transform="rotate(-90 89 98.5)">C25</text>
<text x="92.8" y="98.5" transform="rotate(-90 92.8 98.5)">1n</text>
<text x="165.4" y="100.3">TROUT1/1.4D</text>
<text x="207.9" y="96.4">1k</text>
<text x="13" y="102.3">AIN3</text>
<text x="40.6" y="102.3">100k</text>
<text x="41.2" y="105.9">R25</text>
<text x="53.9" y="102.3">100k</text>
<text x="54.5" y="105.9">R26</text>
<text x="86.4" y="107.8">100k</text>
<text x="86.4" y="104.2">R34</text>
<text x="108.2" y="107.2" transform="rotate(-90 108.2 107.2)">+5V</text>
<text x="233.5" y="103.5">GND</text>
<text x="19.1" y="112.9">GND</text>
<text x="35" y="112" transform="rotate(-90 35 112)">R23</text>
<text x="38.6" y="112" transform="rotate(-90 38.6 112)">47k</text>
<text x="57" y="110.5">TL072D</text>
<text x="67.4" y="111.8">R27</text>
<text x="99.7" y="113.7">R28</text>
<text x="113.7" y="111" transform="rotate(-90 113.7 111)">D8</text>
<text x="115.4" y="111" transform="rotate(-90 115.4 111)">B5819W SL</text>
<text x="199.3" y="109.1">GND</text>
<text x="26.6" y="117.5" transform="rotate(-90 26.6 117.5)">ATV3</text>
<text x="28.5" y="118.3" transform="rotate(-90 28.5 118.3)">100kB</text>
<text x="57" y="116.6">IC10A</text>
<text x="67.4" y="115.4">100k</text>
<text x="91.2" y="120">MCP6002P</text>
<text x="91.2" y="118.5">IC11A</text>
<text x="99.7" y="117.3">1k</text>
<text x="113.2" y="115.5">CV3/1.4D</text>
<text x="28.5" y="124.3">GND</text>
<text x="36.9" y="123.4" transform="rotate(-90 36.9 123.4)">R24</text>
<text x="40.5" y="123.4" transform="rotate(-90 40.5 123.4)">47k</text>
<text x="48.5" y="121.2">OFFSET</text>
<text x="67.4" y="125.1">R29</text>
<text x="79.8" y="122.4">GND</text>
<text x="115.5" y="121" transform="rotate(-90 115.5 121)">D7</text>
<text x="36.1" y="130">GND</text>
<text x="55.1" y="128.1" transform="rotate(-90 55.1 128.1)">POT3</text>
<text x="57" y="128.1" transform="rotate(-90 57 128.1)">10kB</text>
<text x="67.4" y="128.7">100k</text>
<text x="106.3" y="128.1">GND</text>
<text x="113.8" y="128.7" transform="rotate(-90 113.8 128.7)">B5819W SL</text>
<text x="57" y="135.7">GND</text>
<text x="43.7" y="143.3" transform="rotate(-90 43.7 143.3)">+5V</text>
<text x="44.5" y="149.9" transform="rotate(-90 44.5 149.9)">R56</text>
<text x="48.1" y="149.9" transform="rotate(-90 48.1 149.9)">100k</text>
<text x="75.6" y="149" transform="rotate(-90 75.6 149)">B5819W SL</text>
<text x="77.7" y="149" transform="rotate(-90 77.7 149)">D24</text>
<text x="83" y="147.1" transform="rotate(-90 83 147.1)">+5V</text>
<text x="26.3" y="151.6">AIN4</text>
<text x="38.7" y="151.7">100k</text>
<text x="39.3" y="155.2">R57</text>
<text x="55.1" y="152.3">IC10B</text>
<text x="65.5" y="153.6">R58</text>
<text x="84.7" y="155.3">CV4/1.4D</text>
<text x="182.2" y="154.7">T1</text>
<text x="196.7" y="153.5">TR1/1.4C</text>
<text x="10" y="159.2">WQP-PJ301M-12_JACK</text>
<text x="55.1" y="158.5">TL072D</text>
<text x="65.5" y="157.2">1k</text>
<text x="79.4" y="161.9" transform="rotate(-90 79.4 161.9)">D23</text>
<text x="138.9" y="159.2">TR1</text>
<text x="156.6" y="159.3">R9</text>
<text x="182.2" y="156.6">S8050 J3Y</text>
<text x="32.3" y="162.3">GND</text>
<text x="74.1" y="168">GND</text>
<text x="121.9" y="166.8">WQP-PJ301M-12_JACK</text>
<text x="156.6" y="162.8">100k</text>
<text x="184.5" y="167.6">D18</text>
<text x="81.5" y="168.5" transform="rotate(-90 81.5 168.5)">B5819W SL</text>
<text x="164" y="168.9" transform="rotate(-90 164 168.9)">R13</text>
<text x="167.6" y="168.9" transform="rotate(-90 167.6 168.9)">33k</text>
<text x="177.9" y="169.7">B5819W SL</text>
<text x="182.2" y="173.7">T2</text>
<text x="189.8" y="169.9">GND</text>
<text x="196.7" y="172.4">TR2/1.4D</text>
<text x="138.9" y="178.2">TR2</text>
<text x="156.6" y="178.2">R54</text>
<text x="163.3" y="175.6">GND</text>
<text x="182.2" y="175.6">S8050 J3Y</text>
<text x="121.9" y="185.8">WQP-PJ301M-12_JACK</text>
<text x="156.6" y="181.8">100k</text>
<text x="144.3" y="188.8">GND</text>
<text x="164" y="187.9" transform="rotate(-90 164 187.9)">R55</text>
<text x="167.6" y="187.9" transform="rotate(-90 167.6 187.9)">33k</text>
<text x="177.9" y="188.7">B5819W SL</text>
<text x="184.5" y="186.6">D17</text>
<text x="189.8" y="188.8">GND</text>
<text x="163.3" y="194.5">GND</text>
</g>
<g font-size="1.9" fill="#0dab76">
<text x="108.2" y="23.8" transform="rotate(-90 108.2 23.8)">+5V</text>
<text x="267.6" y="23.8">-5V</text>
<text x="24.7" y="147.1">-5V t/m 5V</text>
</g>
<g font-size="1.6" fill="#808080">
<text x="17.4" y="23.5">P$3</text>
<text x="17.4" y="19.7">P$1</text>
<text x="17.4" y="21.6">P$2</text>
<text x="30.2" y="29.2" transform="rotate(-90 30.2 29.2)">1</text>
<text x="50.2" y="27.3">2</text>
<text x="59.2" y="29.2">1</text>
<text x="84.3" y="29.2">2</text>
<text x="151.6" y="29.6" transform="rotate(-90 151.6 29.6)">8</text>
<text x="166.8" y="29.6" transform="rotate(-90 166.8 29.6)">8</text>
<text x="187.7" y="29.6" transform="rotate(-90 187.7 29.6)">8</text>
<text x="204.8" y="29.6" transform="rotate(-90 204.8 29.6)">8</text>
<text x="30.2" y="34.4" transform="rotate(-90 30.2 34.4)">3</text>
<text x="32.6" y="31.1">2</text>
<text x="50.2" y="31.1">3</text>
<text x="84.3" y="33">3</text>
<text x="93.3" y="31.1">1</text>
<text x="254.9" y="32.4" transform="rotate(-90 254.9 32.4)">U4</text>
<text x="58.6" y="40.6" transform="rotate(-90 58.6 40.6)">3</text>
<text x="151.6" y="37.8" transform="rotate(-90 151.6 37.8)">4</text>
<text x="166.8" y="37.8" transform="rotate(-90 166.8 37.8)">4</text>
<text x="187.7" y="37.8" transform="rotate(-90 187.7 37.8)">4</text>
<text x="204.8" y="37.8" transform="rotate(-90 204.8 37.8)">4</text>
<text x="58.6" y="45.8" transform="rotate(-90 58.6 45.8)">1</text>
<text x="61.1" y="42.5">2</text>
<text x="17.4" y="65.2">P$3</text>
<text x="17.4" y="61.4">P$1</text>
<text x="17.4" y="63.3">P$2</text>
<text x="186.8" y="65.2">5</text>
<text x="30.2" y="70.9" transform="rotate(-90 30.2 70.9)">1</text>
<text x="50.2" y="69">6</text>
<text x="59.2" y="70.9">7</text>
<text x="84.3" y="70.9">6</text>
<text x="186.8" y="69">6</text>
<text x="195.8" y="67.1">7</text>
<text x="236" y="70.9">P$3</text>
<text x="236" y="67.1">P$1</text>
<text x="236" y="69">P$2</text>
<text x="30.2" y="76.1" transform="rotate(-90 30.2 76.1)">3</text>
<text x="32.6" y="72.8">2</text>
<text x="50.2" y="72.8">5</text>
<text x="84.3" y="74.7">5</text>
<text x="93.3" y="72.8">7</text>
<text x="58.6" y="82.3" transform="rotate(-90 58.6 82.3)">3</text>
<text x="58.6" y="87.5" transform="rotate(-90 58.6 87.5)">1</text>
<text x="61.1" y="84.2">2</text>
<text x="236" y="93.7">P$1</text>
<text x="236" y="95.6">P$2</text>
<text x="236" y="97.5">P$3</text>
<text x="17.4" y="107">P$3</text>
<text x="17.4" y="103.2">P$1</text>
<text x="17.4" y="105.1">P$2</text>
<text x="30.2" y="112.7" transform="rotate(-90 30.2 112.7)">1</text>
<text x="50.2" y="110.8">2</text>
<text x="59.2" y="112.7">1</text>
<text x="84.3" y="112.7">2</text>
<text x="30.2" y="117.9" transform="rotate(-90 30.2 117.9)">3</text>
<text x="32.6" y="114.6">2</text>
<text x="50.2" y="114.6">3</text>
<text x="84.3" y="116.5">3</text>
<text x="93.3" y="114.6">1</text>
<text x="58.6" y="124.1" transform="rotate(-90 58.6 124.1)">3</text>
<text x="61.1" y="126">2</text>
<text x="58.6" y="129.3" transform="rotate(-90 58.6 129.3)">1</text>
<text x="30.7" y="152.5">P$1</text>
<text x="30.7" y="154.4">P$2</text>
<text x="48.3" y="152.5">5</text>
<text x="57.3" y="154.4">7</text>
<text x="30.7" y="156.3">P$3</text>
<text x="48.3" y="156.3">6</text>
<text x="142.7" y="160.1">P$1</text>
<text x="142.7" y="163.9">P$3</text>
<text x="142.7" y="162">P$2</text>
<text x="142.7" y="179.1">P$1</text>
<text x="142.7" y="182.9">P$3</text>
<text x="142.7" y="181">P$2</text>
</g>
<text font-size="1.3" fill="#808080" x="274.3" y="26.1">OFFSET</text>
</svg>
